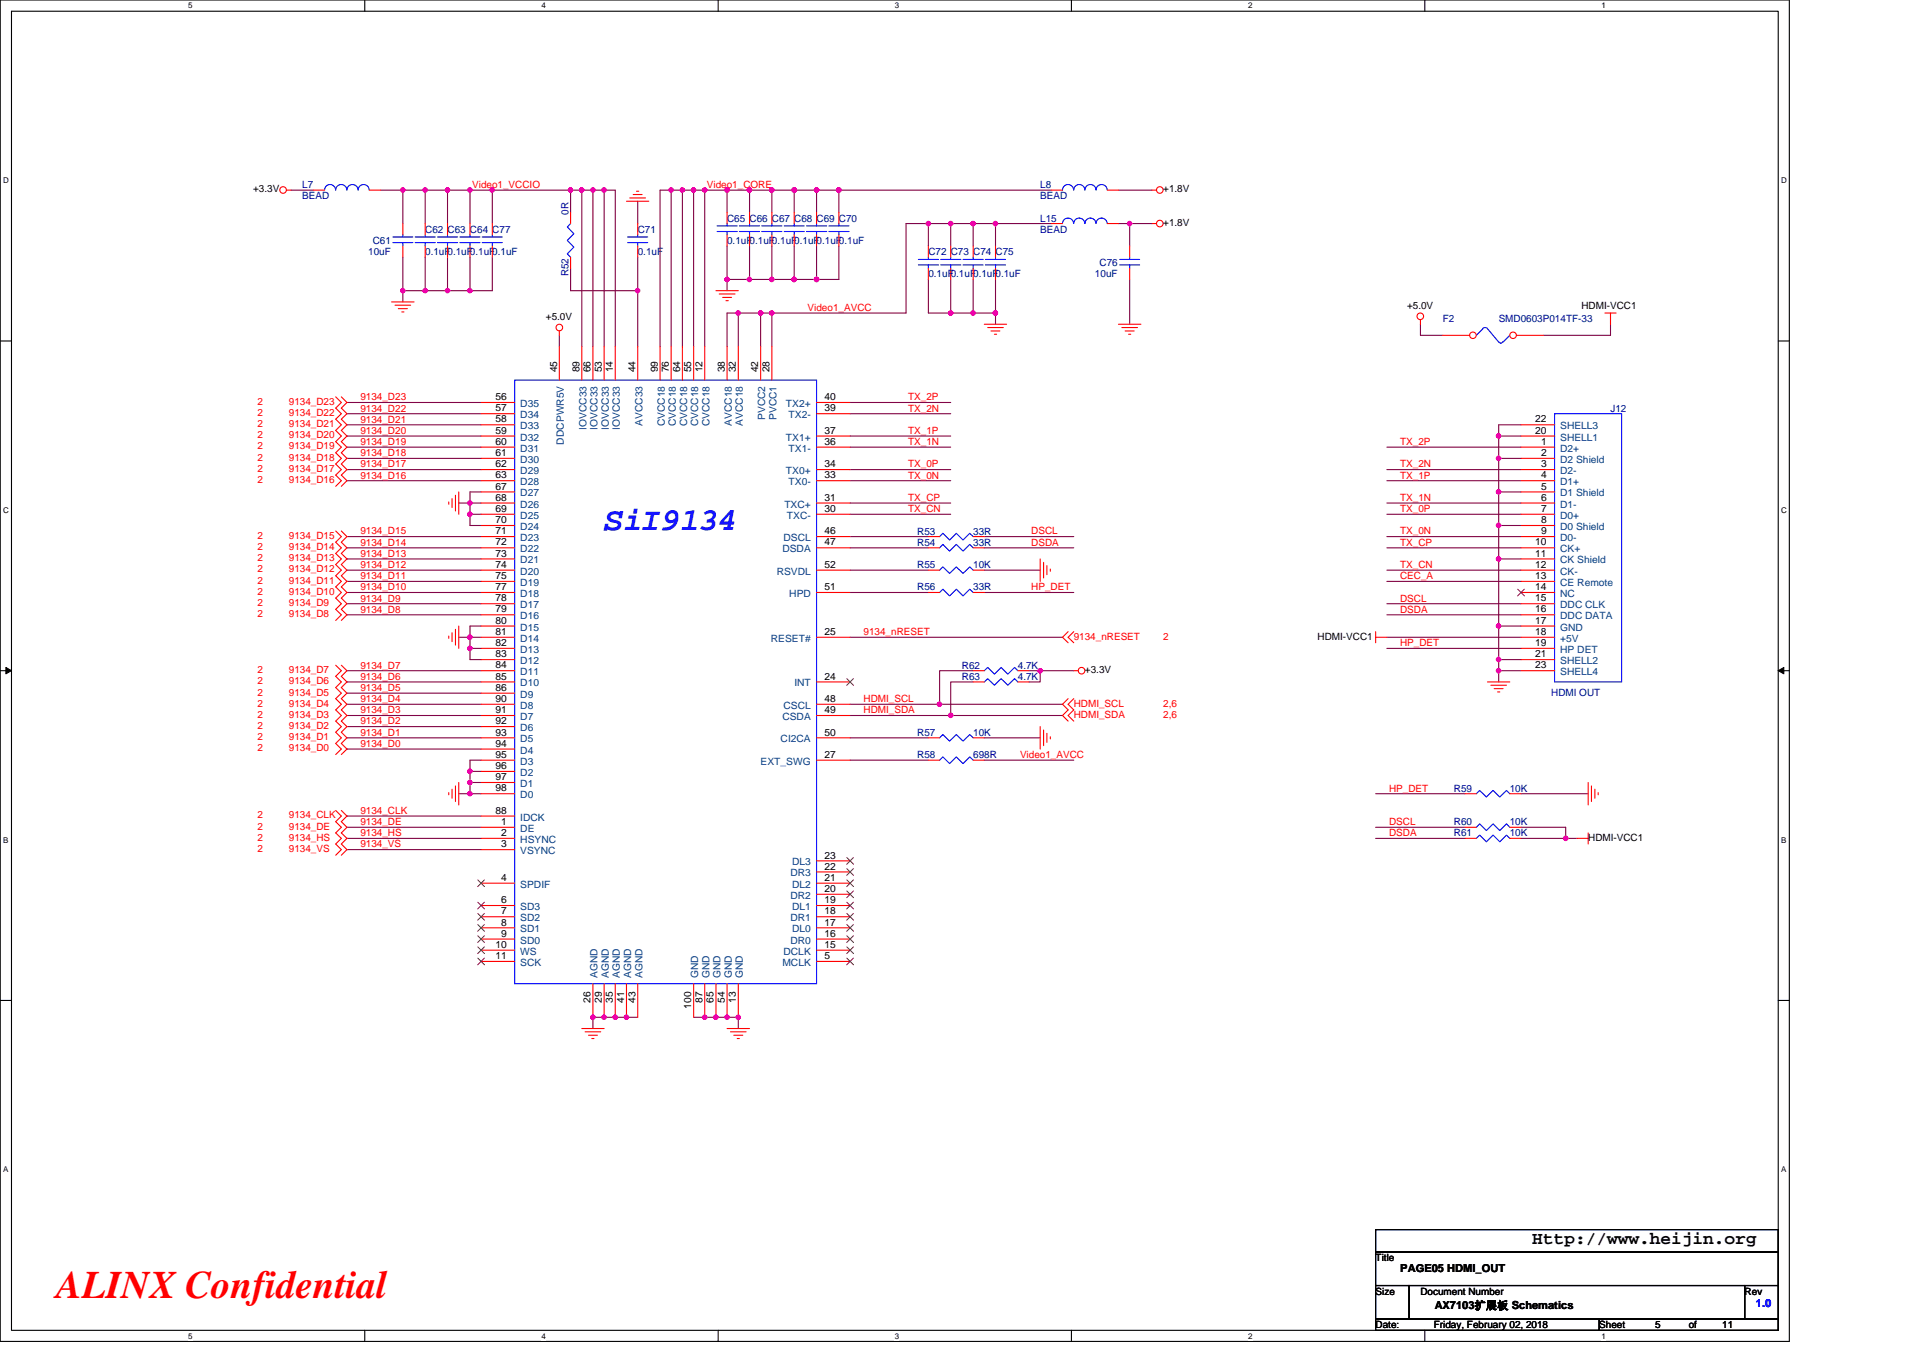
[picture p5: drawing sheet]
<svg xmlns="http://www.w3.org/2000/svg" width="297mm" height="210mm" viewBox="0 0 297 210" stroke-linecap="round" stroke-linejoin="round" font-family="sans-serif">
<path d="M0 0h276.4v207.3h-276.4zM1.8 1.7h272.9v203.8h-272.9z" fill="none" stroke="#000" stroke-width=".17"/>
<g fill="#fff">
<path d="M29.1 .2h.6v1.4h-.6z"/>
<path d="M29.1 205.7h.6v1.4h-.6z"/>
</g>
<path d="M56.3 0v1.7M56.3 205.5v1.8" fill="none" stroke="#000" stroke-width=".17"/>
<g fill="#fff">
<path d="M83.6 .2h.7v1.4h-.7z"/>
<path d="M83.6 205.7h.7v1.4h-.7z"/>
</g>
<path d="M110.9 0v1.7M110.9 205.5v1.8" fill="none" stroke="#000" stroke-width=".17"/>
<g fill="#fff">
<path d="M138.2 .2h.7v1.4h-.7z"/>
<path d="M138.2 205.7h.7v1.4h-.7z"/>
</g>
<path d="M165.5 0v1.7M165.5 205.5v1.8" fill="none" stroke="#000" stroke-width=".17"/>
<g fill="#fff">
<path d="M192.8 .2h.6v1.4h-.6z"/>
<path d="M192.8 205.7h.6v1.4h-.6z"/>
</g>
<path d="M220.1 0v1.7M220.1 205.5v1.8" fill="none" stroke="#000" stroke-width=".17"/>
<g fill="#fff">
<path d="M247.4 .2h.6v1.4h-.6z"/>
<path d="M247.4 205.7h.6v1.4h-.6z"/>
<path d="M.5 27.2h.8v1.4h-.8z"/>
<path d="M275.1 27.2h.9v1.4h-.9z"/>
<path d="M.5 78.1h.8v1.4h-.8z"/>
<path d="M275.1 78.1h.9v1.4h-.9z"/>
</g>
<path d="M0 52.7h1.8M274.7 52.7h1.7" fill="none" stroke="#000" stroke-width=".17"/>
<g fill="#fff">
<path d="M.5 129.1h.8v1.4h-.8z"/>
<path d="M275.1 129.1h.8v1.4h-.8z"/>
</g>
<path d="M0 103.6h1.8M274.7 103.6h1.7" fill="none" stroke="#000" stroke-width=".17"/>
<path d="M.9 103.1l.9 .5-.9 .5zM274.7 103.6l.8-.5v1z" fill="#000" stroke="#000" stroke-width=".15"/>
<g fill="#fff">
<path d="M.5 180h.8v1.4h-.8z"/>
<path d="M275.1 180h.8v1.4h-.8z"/>
</g>
<path d="M0 154.6h1.8M274.7 154.6h1.7M212.5 190h62.2v3.5h-62.2zM212.5 193.5h62.2v5.1h-62.2zM212.5 198.6h5.2v5.2h-5.2zM217.7 198.6h51.8v5.2h-51.8zM269.5 198.6h5.2v5.2h-5.2zM212.5 203.8h34.5v1.7h-34.5zM247 203.8h27.7v1.7h-27.7z" fill="none" stroke="#000" stroke-width=".17"/>
<g fill="none" stroke="#800040" stroke-width=".17">
<path d="M45 29.4h3.4M58.8 29.4h3.4M62.2 29.4v5.1M62.2 29.4h3.5M62.2 39.7v5.2M65.7 29.4h3.4M65.7 29.4v5.1M65.7 39.7v5.2M69.1 29.4v5.1M69.1 39.7v5.2M69.1 29.4h3.5M72.6 29.4h3.4"/>
<path d="M72.6 29.4v5.1M72.6 39.7v5.2M76 29.4h12.1M76 39.7v5.2h-3.4M76 29.4v5.1M88.1 29.4h1.8M88.1 29.4v3.4M89.9 29.4h1.7M89.9 29.4v24.2M91.6 29.4v24.2M91.6 29.4h1.7M93.3 29.4h1.7v24.2"/>
<path d="M93.3 29.4v24.2M98.5 31.1v3.4M98.5 39.7v5.2M103.7 29.4h-1.7v24.2M103.7 29.4v24.2M103.7 29.4h1.7M105.4 29.4h1.7M105.4 29.4v24.2M107.1 29.4v24.2M107.1 29.4h1.8M108.9 29.4h3.4M108.9 29.4v24.2"/>
<path d="M112.3 29.4h3.5M112.3 29.4v3.4M112.3 38v5.2M115.8 29.4h3.4M115.8 29.4v3.4M115.8 38v5.2M119.2 29.4h3.5M119.2 29.4v3.4M119.2 38v5.2M122.7 29.4h3.4M122.7 29.4v3.4M122.7 38v5.2"/>
<path d="M126.1 29.4h3.5M126.1 29.4v3.4M126.1 38v5.2M129.6 29.4v3.4M129.6 38v5.2h-3.5M129.6 29.4h32.8M143.4 34.5v3.5M143.4 34.5h3.5M143.4 34.5h-3.4v13.9h-20.8M146.9 34.5h3.4M146.9 34.5v3.5M150.3 34.5h3.5"/>
<path d="M150.3 34.5v3.5M153.8 34.5v3.5M153.8 34.5h8.6M172.8 34.5h1.7M172.8 29.4h5.1M174.5 34.5v3.5M174.5 34.5h3.4M62.2 44.9v1.8M62.2 44.9h3.5M65.7 44.9h3.4M69.1 44.9h3.5M86.4 51.8v1.8"/>
<path d="M88.1 41.5v3.4h10.4M98.5 44.9v8.7M112.3 43.2h3.5M112.3 43.2v1.7M114 48.4h3.5M114 48.4h-1.7v5.2M114 48.4v5.2M115.8 43.2h3.4M117.5 48.4v5.2M117.5 48.4h1.7M119.2 43.2h3.5M119.2 48.4v5.2"/>
<path d="M122.7 43.2h3.4M143.4 43.2v5.2h3.5M146.9 48.4h3.4M146.9 43.2v5.2M150.3 48.4h3.5M150.3 43.2v5.2M153.8 43.2v5.2M153.8 48.4v1.7M174.5 43.2v6.9M219.4 50.1v1.7h3.5M248.8 50.1v1.7h-10.4M53.6 65.6h20.7"/>
<path d="M53.6 67.4h20.7M53.6 72.6h20.7M53.6 74.3h20.7M53.6 70.8h20.7M53.6 69.1h20.7M53.6 62.2h20.7M53.6 63.9h20.7M70.9 77.7h1.7M72.6 79.5v1.7h1.7M72.6 77.7h1.7M72.6 79.5h1.7M72.6 77.7v1.8"/>
<path d="M74.3 76h-1.7v1.7M131.3 62.2h15.6M131.3 63.9h15.6M131.3 67.4h15.6M131.3 69.1h15.6M131.3 72.6h15.6M131.3 74.3h15.6M131.3 77.7h15.6M131.3 79.5h15.6M214.2 72.6h20.7M214.2 74.3h20.7M214.2 77.7h20.7"/>
<path d="M214.2 79.5h20.7M214.2 69.1h20.7M231.5 67.4v3.4M231.5 70.8v5.2M231.5 76v5.2M231.5 67.4h3.4M231.5 70.8h3.4M231.5 76h3.4M234.9 65.6h-3.4v1.8M53.6 86.4h20.7M53.6 88.1h20.7M53.6 93.3h20.7"/>
<path d="M53.6 95h20.7M53.6 91.5h20.7M53.6 89.8h20.7M53.6 82.9h20.7M53.6 84.6h20.7M70.9 98.5h1.7M72.6 98.5v1.7M72.6 98.5h1.7M74.3 96.7h-1.7v1.8M131.3 84.6h12.1M131.3 82.9h12.1M131.3 91.5h12.1"/>
<path d="M131.3 88.1h12.1M131.3 98.5h32.8M152 88.1h8.7M152 82.9h13.9M152 84.6h13.9M152 91.5h13.9M214.2 82.9h20.7M214.2 84.6h20.7M214.2 88.1h20.7M214.2 89.8h20.7M214.2 93.3h20.7M214.2 95h20.7"/>
<path d="M214.2 98.5h20.7M231.5 81.2v5.2M231.5 96.7v5.2M231.5 81.2h3.4M231.5 86.4h3.4M231.5 96.7h3.4M231.5 86.4v10.3M53.6 107.1h20.7M53.6 108.8h20.7M53.6 114h20.7M53.6 115.7h20.7M53.6 112.3h20.7"/>
<path d="M53.6 103.6h20.7M53.6 105.4h20.7M53.6 110.6h20.7M72.6 100.2v1.7h1.7M72.6 119.2v1.7M72.6 100.2h1.7M72.6 119.2h1.7M74.3 117.5h-1.7v1.7M131.3 117.5h12.1M131.3 108.8h13.8M131.3 114h12.1M145.1 108.8h19"/>
<path d="M146.9 110.6h17.2M150.3 103.6h-5.2v5.2M150.3 105.4h-3.4v5.2h-15.6M152 114h8.7M152 117.5h13.9M159 103.6h1.7M160.7 103.6h5.2M160.7 103.6v1.8h-1.7M214.2 100.2h20.7M231.5 103.6v1.8M231.5 101.9v1.7M231.5 103.6h3.4"/>
<path d="M231.5 101.9h3.4M53.6 127.8h20.7M53.6 126.1h20.7M53.6 129.5h20.7M53.6 131.3h20.7M70.9 122.6h1.7M72.6 120.9v1.7M72.6 120.9h1.7M72.6 122.6h1.7M212.5 122.6h13.8M212.5 127.8h13.8M212.5 129.5h13.8"/>
<path d="M234.9 122.6h10.4M234.9 127.8h6.9v1.7M234.9 129.5h6.9M241.8 129.5h1.8M98.5 157.2h-6.9v1.7M107.1 157.2h6.9v1.7"/>
</g>
<g fill="#f0f" stroke="#f0f" stroke-width=".17">
<circle cx="153.8" cy="48.4" r=".34"/>
<circle cx="150.3" cy="48.4" r=".34"/>
<circle cx="72.6" cy="100.2" r=".34"/>
<circle cx="72.6" cy="44.9" r=".33"/>
<circle cx="76" cy="29.4" r=".34"/>
<circle cx="72.6" cy="29.4" r=".34"/>
<circle cx="114" cy="48.4" r=".34"/>
<circle cx="72.6" cy="79.4" r=".33"/>
<circle cx="91.6" cy="157.2" r=".33"/>
<circle cx="72.6" cy="119.2" r=".34"/>
<circle cx="119.2" cy="48.4" r=".34"/>
<circle cx="96.8" cy="157.2" r=".33"/>
<circle cx="72.6" cy="122.6" r=".33"/>
<circle cx="72.6" cy="120.9" r=".34"/>
<circle cx="72.6" cy="77.7" r=".34"/>
<circle cx="146.9" cy="110.5" r=".34"/>
<circle cx="115.8" cy="29.4" r=".34"/>
<circle cx="112.3" cy="29.4" r=".34"/>
<circle cx="91.6" cy="29.4" r=".34"/>
<circle cx="93.3" cy="157.2" r=".33"/>
<circle cx="117.5" cy="48.4" r=".34"/>
<circle cx="115.8" cy="43.2" r=".34"/>
<circle cx="112.3" cy="43.2" r=".34"/>
<circle cx="108.9" cy="29.4" r=".34"/>
<circle cx="62.2" cy="29.4" r=".34"/>
<circle cx="65.7" cy="29.4" r=".34"/>
<circle cx="62.2" cy="44.9" r=".33"/>
<circle cx="95" cy="157.2" r=".33"/>
<circle cx="231.5" cy="103.6" r=".34"/>
<circle cx="231.5" cy="67.3" r=".34"/>
<circle cx="231.5" cy="70.8" r=".33"/>
<circle cx="231.5" cy="76" r=".34"/>
<circle cx="231.5" cy="81.2" r=".34"/>
<circle cx="231.5" cy="96.7" r=".33"/>
<circle cx="231.5" cy="101.9" r=".34"/>
<circle cx="231.5" cy="86.4" r=".34"/>
<circle cx="241.8" cy="129.5" r=".34"/>
<circle cx="65.7" cy="44.9" r=".33"/>
<circle cx="69.1" cy="29.4" r=".34"/>
<circle cx="69.1" cy="44.9" r=".33"/>
<circle cx="93.3" cy="29.4" r=".34"/>
<circle cx="89.8" cy="29.4" r=".34"/>
<circle cx="105.4" cy="29.4" r=".34"/>
<circle cx="107.1" cy="29.4" r=".34"/>
<circle cx="129.6" cy="29.4" r=".34"/>
<circle cx="126.1" cy="29.4" r=".34"/>
<circle cx="122.7" cy="29.4" r=".34"/>
<circle cx="119.2" cy="29.4" r=".34"/>
<circle cx="126.1" cy="43.2" r=".34"/>
<circle cx="122.7" cy="43.2" r=".34"/>
<circle cx="119.2" cy="43.2" r=".34"/>
<circle cx="146.9" cy="34.5" r=".34"/>
<circle cx="150.3" cy="34.5" r=".34"/>
<circle cx="114" cy="157.2" r=".33"/>
<circle cx="146.9" cy="48.4" r=".34"/>
<circle cx="112.3" cy="157.2" r=".33"/>
<circle cx="88.1" cy="29.4" r=".34"/>
<circle cx="153.8" cy="34.5" r=".34"/>
<circle cx="110.6" cy="157.2" r=".33"/>
<circle cx="108.9" cy="157.2" r=".33"/>
<circle cx="72.6" cy="98.4" r=".34"/>
<circle cx="98.5" cy="44.9" r=".33"/>
<circle cx="103.7" cy="29.4" r=".34"/>
<circle cx="174.5" cy="34.5" r=".34"/>
<circle cx="143.4" cy="34.5" r=".34"/>
<circle cx="160.7" cy="103.6" r=".34"/>
<circle cx="145.1" cy="108.8" r=".34"/>
</g>
<g fill="none" stroke="#f00" stroke-width=".17">
<path d="M44.3 29.4h.7M72.6 34.5v1.8M72.6 38v1.7M96.8 31.1h3.4M97.3 30.6h2.4M97.8 30.1h1.4M98.3 29.5h.4M146.9 38v1.7M162.4 34.5h1.7M171 34.5h1.8M177.9 29.4h.7M177.9 34.5h.7"/>
<path d="M60.5 46.7h3.5M61 47.2h2.4M61.5 47.7h1.4M62.1 48.2h.3M86.4 51.1v.7M110.6 44.9h3.4M111.1 45.4h2.4M111.6 46h1.4M112.1 46.5h.4M146.9 41.5v1.7M152 50.1h3.5M152.6 50.6h2.4"/>
<path d="M153.1 51.1h1.3M153.6 51.6h.3M172.8 50.1h3.4M173.3 50.6h2.4M173.8 51.1h1.4M174.3 51.6h.4M219.4 49.4v.7M247.9 48.4h1.7M248.8 48.4v1.7M51.9 61.3l.8 .9-.8 .9 .8 .8-.8 .9 .8 .8-.8 .9 .8 .9-.8 .8 .8 .9-.8 .9 .8 .8-.8 .9 .8 .9-.8 .8 .8 .9-.8 .8M52.7 61.3l.9 .9-.9 .9 .9 .8-.9 .9 .9 .8-.9 .9 .9 .9-.9 .8 .9 .9-.9 .9 .9 .8-.9 .9 .9 .9-.9 .8 .9 .9-.9 .8M69.3 77.6v.3"/>
<path d="M69.8 77v1.4M70.4 76.5v2.5M70.9 76v3.5M51.9 82l.8 .9-.8 .9 .8 .8-.8 .9 .8 .9-.8 .8 .8 .9-.8 .9 .8 .8-.8 .9 .8 .8-.8 .9 .8 .9-.8 .8 .8 .9-.8 .9M52.7 82l.9 .9-.9 .9 .9 .8-.9 .9 .9 .9-.9 .8 .9 .9-.9 .9 .9 .8-.9 .9 .9 .8-.9 .9 .9 .9-.9 .8 .9 .9-.9 .9M69.3 98.3v.3M69.8 97.8v1.3M70.4 97.2v2.5M70.9 96.7v3.5M160.7 86.4v3.4M161.2 86.9v2.4M161.7 87.4v1.4"/>
<path d="M162.2 87.9v.4M165 97.6l-.9 .9 .9 .8M165.9 97.6l-.9 .9 .9 .8M212.5 98.5h1.7M212.5 97.6v1.7M51.9 102.8l.8 .8-.8 .9 .8 .9-.8 .8 .8 .9-.8 .9 .8 .8-.8 .9 .8 .9-.8 .8 .8 .9-.8 .8 .8 .9-.8 .9 .8 .8-.8 .9M52.7 102.8l.9 .8-.9 .9 .9 .9-.9 .8 .9 .9-.9 .9 .9 .8-.9 .9 .9 .9-.9 .8 .9 .9-.9 .8 .9 .9-.9 .9 .9 .8-.9 .9M160.7 112.3v3.4M161.2 112.8v2.4M161.7 113.3v1.4M162.2 113.8v.4M165 107.9l-.9 .9 .9 .9-.9 .9 .9 .8"/>
<path d="M165.9 107.9l-.9 .9 .9 .9-.9 .9 .9 .8M165.9 103.6h.7M229.8 105.4h3.4M230.3 105.9h2.4M230.8 106.4h1.4M231.3 106.9h.4M51.9 125.2l.8 .9-.8 .9 .8 .8-.8 .9 .8 .8-.8 .9 .8 .9-.8 .8M52.7 125.2l.9 .9-.9 .9 .9 .8-.9 .9 .9 .8-.9 .9 .9 .9-.9 .8M69.3 122.5v.3M69.8 121.9v1.4M70.4 121.4v2.4M70.9 120.9v3.5"/>
<path d="M243.6 129.5h1.7M245.3 120.9v3.5M245.3 128.7v1.7M245.8 121.4v2.4M246.4 121.9v1.4M246.9 122.5v.3M89.9 158.9h3.4M90.4 159.4h2.4M90.9 160h1.4M112.3 158.9h3.5M112.8 159.4h2.4M113.3 160h1.4"/>
<path d="M91.4 160.5h.4M113.9 160.5h.3"/>
<circle cx="43.7" cy="29.4" r=".51"/>
<circle cx="179.1" cy="34.5" r=".51"/>
<circle cx="179.1" cy="29.4" r=".51"/>
<circle cx="86.4" cy="50.6" r=".51"/>
<circle cx="219.4" cy="48.9" r=".51"/>
<circle cx="167.1" cy="103.6" r=".51"/>
</g>
<g fill="none" stroke="#00f" stroke-width=".17">
<path d="M71 37.5h3.1M71 36.6h3.1M72.6 36.3v.3M72.6 37.5v.5M146.9 39.7v.4M165.8 34.5a.86 .86 0 0 0-.8-.8 .86 .86 0 0 0-.9 .8M167.6 34.5a.86 .86 0 0 0-.9-.8 .86 .86 0 0 0-.8 .8M171 34.5a.87 .87 0 0 0-.8-.8 .87 .87 0 0 0-.9 .8 .85 .85 0 0 0-.9-.8 .85 .85 0 0 0-.8 .8M145.3 40.9h3.1M145.3 40.1h3.1M146.9 40.9v.6M229 50.7a.54 .54 0 0 1 .8 .1"/>
<path d="M229.1 50.8l-1.1 1M229.8 50.8l1.7 2.1M231.5 52.8l.3 .2 .3-.2M233.2 51.8l-1 1.1"/>
</g>
<circle cx="227.5" cy="51.8" r=".51" fill="#fff" stroke="#f00" stroke-width=".17"/>
<path d="M222.9 51.8h4.1" fill="none" stroke="#f00" stroke-width=".17"/>
<circle cx="233.7" cy="51.8" r=".51" fill="#fff" stroke="#f00" stroke-width=".17"/>
<g fill="none" stroke="#f00" stroke-width=".17">
<path d="M48.4 29.4h1.7M57 29.4h1.8M62.2 34.5v1.8M62.2 38v1.7M65.7 34.5v1.8M65.7 38v1.7M69.1 34.5v1.8M69.1 38v1.7M76 34.5v1.8M76 38v1.7M88.1 39.7v1.8M88.1 32.8v1.7"/>
<path d="M98.5 34.5v1.8M98.5 38v1.7M112.3 32.8v1.7M112.3 36.3v1.7M115.8 32.8v1.7M115.8 36.3v1.7M119.2 32.8v1.7M119.2 36.3v1.7M122.7 32.8v1.7M122.7 36.3v1.7M126.1 32.8v1.7M126.1 36.3v1.7"/>
<path d="M129.6 32.8v1.7M129.6 36.3v1.7M143.4 38v1.7M150.3 38v1.7M153.8 38v1.7M162.4 29.4h1.7M171 29.4h1.8M174.5 38v1.7M86.4 53.6v5.1M89.9 53.6v5.1M91.6 53.6v5.1M93.3 53.6v5.1"/>
<path d="M95 53.6v5.1M98.5 53.6v5.1M102 53.6v5.1M103.7 53.6v5.1M105.4 53.6v5.1M107.1 53.6v5.1M108.9 53.6v5.1M112.3 53.6v5.1M114 53.6v5.1M117.5 53.6v5.1M119.2 53.6v5.1M143.4 41.5v1.7"/>
<path d="M150.3 41.5v1.7M153.8 41.5v1.7M174.5 41.5v1.7M234.2 51.8h4.2M74.3 62.2h5.2M74.3 63.9h5.2M74.3 65.6h5.2M74.3 67.4h5.2M74.3 69.1h5.2M74.3 70.8h5.2M74.3 72.6h5.2M74.3 74.3h5.2"/>
<path d="M74.3 76h5.2M74.3 77.7h5.2M74.3 79.5h5.2M126.1 62.2h5.2M126.1 63.9h5.2M126.1 67.4h5.2M126.1 69.1h5.2M126.1 72.6h5.2M126.1 74.3h5.2M126.1 77.7h5.2M126.1 79.5h5.2M234.9 67.4h5.2"/>
<path d="M234.9 69.1h5.2M234.9 70.8h5.2M234.9 72.6h5.2M234.9 74.3h5.2M234.9 76h5.2M234.9 77.7h5.2M234.9 79.5h5.2M234.9 65.6h5.2M74.3 81.2h5.2M74.3 82.9h5.2M74.3 84.6h5.2M74.3 86.4h5.2"/>
<path d="M74.3 88.1h5.2M74.3 89.8h5.2M74.3 91.5h5.2M74.3 93.3h5.2M74.3 95h5.2M74.3 96.7h5.2M74.3 98.5h5.2M126.1 98.5h5.2M126.1 84.6h5.2M126.1 82.9h5.2M126.1 91.5h5.2M126.1 88.1h5.2"/>
<path d="M143.4 91.5h1.7M143.4 88.1h1.7M143.4 84.6h1.7M143.4 82.9h1.7M150.3 91.5h1.7M150.3 88.1h1.7M150.3 84.6h1.7M150.3 82.9h1.7M234.9 81.2h5.2M234.9 82.9h5.2M234.9 84.6h5.2M234.9 86.4h5.2"/>
<path d="M234.9 88.1h5.2M234.9 89.8h5.2M234.9 91.5h5.2M234.9 93.3h5.2M234.9 95h5.2M234.9 96.7h5.2M234.9 98.5h5.2M74.3 100.2h5.2M74.3 101.9h5.2M74.3 103.6h5.2M74.3 105.4h5.2M74.3 107.1h5.2"/>
<path d="M74.3 108.8h5.2M74.3 110.6h5.2M74.3 112.3h5.2M74.3 114h5.2M74.3 115.7h5.2M74.3 117.5h5.2M74.3 119.2h5.2M126.1 105.4h5.2M126.1 114h5.2M126.1 110.6h5.2M126.1 108.8h5.2M126.1 117.5h5.2"/>
<path d="M143.4 117.5h1.7M143.4 114h1.7M150.3 103.6h1.7M150.3 105.4h1.7M150.3 117.5h1.7M150.3 114h1.7M157.2 103.6h1.8M157.2 105.4h1.8M234.9 101.9h5.2M234.9 100.2h5.2M234.9 103.6h5.2M74.3 139.9h5.2"/>
<path d="M74.3 136.5h5.2M74.3 131.3h5.2M74.3 129.5h5.2M74.3 127.8h5.2M74.3 126.1h5.2M74.3 120.9h5.2M74.3 122.6h5.2M126.1 133h5.2M126.1 134.7h5.2M126.1 136.5h5.2M126.1 138.2h5.2M126.1 139.9h5.2"/>
<path d="M226.3 127.8h1.7M226.3 129.5h1.7M226.3 122.6h1.7M233.2 127.8h1.7M233.2 129.5h1.7M233.2 122.6h1.7M74.3 148.5h5.2M74.3 146.8h5.2M74.3 145.1h5.2M74.3 143.4h5.2M74.3 141.6h5.2M91.6 152v5.2"/>
<path d="M93.3 152v5.2M95 152v5.2M96.8 152v5.2M98.5 152v5.2M107.1 152v5.2M108.9 152v5.2M110.6 152v5.2M112.3 152v5.2M114 152v5.2M126.1 141.6h5.2M126.1 143.4h5.2M126.1 145.1h5.2"/>
<path d="M126.1 146.8h5.2M126.1 148.5h5.2"/>
</g>
<g fill="none" stroke="#00f" stroke-width=".17">
<path d="M50.1 29.4a.85 .85 0 0 1 .9-.9 .85 .85 0 0 1 .8 .9M51.9 29.4a.86 .86 0 0 1 .8-.9 .86 .86 0 0 1 .9 .9M53.6 29.4a.86 .86 0 0 1 .8-.9 .86 .86 0 0 1 .9 .9M55.3 29.4a.85 .85 0 0 1 .9-.9 .85 .85 0 0 1 .8 .9M60.7 37.5h3.1M60.7 36.6h3.1M62.2 36.3v.3M62.2 37.5v.5M64.1 37.5h3.1M64.1 36.6h3.1M65.7 36.3v.3M65.7 37.5v.5"/>
<path d="M67.6 37.5h3.1M67.6 36.6h3.1M69.1 36.3v.3M69.1 37.5v.5M74.5 37.5h3.1M74.5 36.6h3.1M76 36.3v.3M76 37.5v.5M88.1 34.5l-.5 .6 1 1-1 1 1 1.1-1 1 .5 .5M96.9 37.5h3.2M96.9 36.6h3.2M98.5 36.3v.3"/>
<path d="M98.5 37.5v.5M110.8 35.8h3.1M110.8 34.9h3.1M112.3 34.5v.4M112.3 35.8v.5M114.2 35.8h3.1M114.2 34.9h3.1M115.8 34.5v.4M115.8 35.8v.5M117.7 35.8h3.1M117.7 34.9h3.1M119.2 34.5v.4"/>
<path d="M119.2 35.8v.5M121.1 35.8h3.1M121.1 34.9h3.1M122.7 34.5v.4M122.7 35.8v.5M124.6 35.8h3.1M124.6 34.9h3.1M126.1 34.5v.4M126.1 35.8v.5M128 35.8h3.1M128 34.9h3.1M129.6 34.5v.4"/>
<path d="M129.6 35.8v.5M143.4 39.7v.4M150.3 39.7v.4M153.8 39.7v.4M164.1 29.4a.86 .86 0 0 1 .9-.9 .86 .86 0 0 1 .8 .9M165.9 29.4a.86 .86 0 0 1 .8-.9 .86 .86 0 0 1 .9 .9M167.6 29.4a.85 .85 0 0 1 .8-.9 .85 .85 0 0 1 .9 .9 .87 .87 0 0 1 .9-.9 .87 .87 0 0 1 .8 .9M174.5 39.7v.4M79.5 58.7h46.6v93.3h-46.6zM141.9 40.9h3.1M141.9 40.1h3.1M143.4 40.9v.6"/>
<path d="M148.8 40.9h3.1M148.8 40.1h3.1M150.3 40.9v.6M152.2 40.9h3.1M152.2 40.1h3.1M153.8 40.9v.6M172.9 40.9h3.1M172.9 40.1h3.1M174.5 40.9v.6M240.1 63.9h10.4v41.5h-10.4zM145.1 91.5l.5-.5 1.1 1.1 1-1.1 1.1 1.1 1-1.1 .5 .5M145.1 88.1l.5-.5 1.1 1 1-1 1.1 1 1-1 .5 .5"/>
<path d="M145.1 84.6l.5-.5 1.1 1.1 1-1.1 1.1 1.1 1-1.1 .5 .5M145.1 82.9l.5-.5 1.1 1 1-1 1.1 1 1-1 .5 .5M145.1 117.5l.5-.6 1.1 1.1 1-1.1 1.1 1.1 1-1.1 .5 .6M145.1 114l.5-.5 1.1 1 1-1 1.1 1 1-1 .5 .5M152 103.6l.6-.5 1 1.1 1-1.1 1.1 1.1 1-1.1 .5 .5M152 105.4l.6-.5 1 1 1-1 1.1 1 1-1 .5 .5M228 127.8l.6-.5 1 1 1-1 1.1 1 1-1 .5 .5M228 129.5l.6-.5 1 1.1 1-1.1 1.1 1.1 1-1.1 .5 .5M228 122.6l.6-.5 1 1 1-1 1.1 1 1-1 .5 .5"/>
</g>
<g fill="none" stroke="#804000" stroke-width=".15">
<path d="M234.4 91l1.1 1.1M235.5 91l-1.1 1.1M130.8 104.9l1 1M131.8 104.9l-1 1M73.8 139.4l1 1M73.8 136l1 1M74.8 139.4l-1 1M74.8 136l-1 1M130.8 132.5l1 1M130.8 134.2l1 1.1M130.8 136l1 1M130.8 137.7l1 1"/>
<path d="M130.8 139.4l1 1M131.8 132.5l-1 1M131.8 134.2l-1 1.1M131.8 136l-1 1M131.8 137.7l-1 1M131.8 139.4l-1 1M73.8 148l1 1.1M73.8 146.3l1 1M73.8 144.6l1 1M73.8 142.9l1 1M73.8 141.1l1 1.1M74.8 148l-1 1.1"/>
<path d="M74.8 146.3l-1 1M74.8 144.6l-1 1M74.8 142.9l-1 1M74.8 141.1l-1 1.1M130.8 141.1l1 1.1M130.8 142.9l1 1M130.8 144.6l1 1M130.8 146.3l1 1M130.8 148l1 1.1M131.8 141.1l-1 1.1M131.8 142.9l-1 1M131.8 144.6l-1 1"/>
<path d="M131.8 146.3l-1 1M131.8 148l-1 1.1"/>
</g>
<g fill="#f0f" stroke="#f0f" stroke-width=".17">
<circle cx="153.8" cy="48.4" r=".34"/>
<circle cx="150.3" cy="48.4" r=".34"/>
<circle cx="72.6" cy="100.2" r=".34"/>
<circle cx="72.6" cy="44.9" r=".33"/>
<circle cx="76" cy="29.4" r=".34"/>
<circle cx="72.6" cy="29.4" r=".34"/>
<circle cx="114" cy="48.4" r=".34"/>
<circle cx="72.6" cy="79.4" r=".33"/>
<circle cx="91.6" cy="157.2" r=".33"/>
<circle cx="72.6" cy="119.2" r=".34"/>
<circle cx="119.2" cy="48.4" r=".34"/>
<circle cx="96.8" cy="157.2" r=".33"/>
<circle cx="72.6" cy="122.6" r=".33"/>
<circle cx="72.6" cy="120.9" r=".34"/>
<circle cx="72.6" cy="77.7" r=".34"/>
<circle cx="146.9" cy="110.5" r=".34"/>
<circle cx="115.8" cy="29.4" r=".34"/>
<circle cx="112.3" cy="29.4" r=".34"/>
<circle cx="91.6" cy="29.4" r=".34"/>
<circle cx="93.3" cy="157.2" r=".33"/>
<circle cx="117.5" cy="48.4" r=".34"/>
<circle cx="115.8" cy="43.2" r=".34"/>
<circle cx="112.3" cy="43.2" r=".34"/>
<circle cx="108.9" cy="29.4" r=".34"/>
<circle cx="62.2" cy="29.4" r=".34"/>
<circle cx="65.7" cy="29.4" r=".34"/>
<circle cx="62.2" cy="44.9" r=".33"/>
<circle cx="95" cy="157.2" r=".33"/>
<circle cx="231.5" cy="103.6" r=".34"/>
<circle cx="231.5" cy="67.3" r=".34"/>
<circle cx="231.5" cy="70.8" r=".33"/>
<circle cx="231.5" cy="76" r=".34"/>
<circle cx="231.5" cy="81.2" r=".34"/>
<circle cx="231.5" cy="96.7" r=".33"/>
<circle cx="231.5" cy="101.9" r=".34"/>
<circle cx="231.5" cy="86.4" r=".34"/>
<circle cx="241.8" cy="129.5" r=".34"/>
<circle cx="65.7" cy="44.9" r=".33"/>
<circle cx="69.1" cy="29.4" r=".34"/>
<circle cx="69.1" cy="44.9" r=".33"/>
<circle cx="93.3" cy="29.4" r=".34"/>
<circle cx="89.8" cy="29.4" r=".34"/>
<circle cx="105.4" cy="29.4" r=".34"/>
<circle cx="107.1" cy="29.4" r=".34"/>
<circle cx="129.6" cy="29.4" r=".34"/>
<circle cx="126.1" cy="29.4" r=".34"/>
<circle cx="122.7" cy="29.4" r=".34"/>
<circle cx="119.2" cy="29.4" r=".34"/>
<circle cx="126.1" cy="43.2" r=".34"/>
<circle cx="122.7" cy="43.2" r=".34"/>
<circle cx="119.2" cy="43.2" r=".34"/>
<circle cx="146.9" cy="34.5" r=".34"/>
<circle cx="150.3" cy="34.5" r=".34"/>
<circle cx="114" cy="157.2" r=".33"/>
<circle cx="146.9" cy="48.4" r=".34"/>
<circle cx="112.3" cy="157.2" r=".33"/>
<circle cx="88.1" cy="29.4" r=".34"/>
<circle cx="153.8" cy="34.5" r=".34"/>
<circle cx="110.6" cy="157.2" r=".33"/>
<circle cx="108.9" cy="157.2" r=".33"/>
<circle cx="72.6" cy="98.4" r=".34"/>
<circle cx="98.5" cy="44.9" r=".33"/>
<circle cx="103.7" cy="29.4" r=".34"/>
<circle cx="174.5" cy="34.5" r=".34"/>
<circle cx="143.4" cy="34.5" r=".34"/>
<circle cx="160.7" cy="103.6" r=".34"/>
<circle cx="145.1" cy="108.8" r=".34"/>
</g>
<text font-size="6" fill="#f00" x="8.7" y="200.6">ALINX Confidential</text>
<text font-size="5" fill="#00f" x="93.3" y="81.9">SiI9134</text>
<text font-size="2.8" x="236.7" y="192.3">Http://www.heijin.org</text>
<g font-size="1.7">
<text x="216.3" y="196.6">PAGE05 HDMI_OUT</text>
<text x="221.7" y="202.3">AX7103扩展板 Schematics</text>
</g>
<text font-size="1.7" fill="#00f" x="271.2" y="202">1.0</text>
<g font-size="1.5">
<text x="39.1" y="29.7">+3.3V</text>
<text x="179.7" y="29.7">+1.8V</text>
<text x="179.7" y="34.9">+1.8V</text>
<text x="217.3" y="47.7">+5.0V</text>
<text x="244.3" y="47.7">HDMI-VCC1</text>
<text x="84.3" y="49.4">+5.0V</text>
<text x="86" y="57.5" transform="rotate(-90 86 57.5)">45</text>
<text x="89.5" y="57.5" transform="rotate(-90 89.5 57.5)">89</text>
<text x="91.2" y="57.5" transform="rotate(-90 91.2 57.5)">66</text>
<text x="93" y="57.5" transform="rotate(-90 93 57.5)">53</text>
<text x="94.7" y="57.5" transform="rotate(-90 94.7 57.5)">14</text>
<text x="98.1" y="57.5" transform="rotate(-90 98.1 57.5)">44</text>
<text x="101.6" y="57.5" transform="rotate(-90 101.6 57.5)">99</text>
<text x="103.3" y="57.5" transform="rotate(-90 103.3 57.5)">76</text>
<text x="105" y="57.5" transform="rotate(-90 105 57.5)">64</text>
<text x="106.8" y="57.5" transform="rotate(-90 106.8 57.5)">55</text>
<text x="108.5" y="57.5" transform="rotate(-90 108.5 57.5)">12</text>
<text x="111.9" y="57.5" transform="rotate(-90 111.9 57.5)">38</text>
<text x="113.7" y="57.5" transform="rotate(-90 113.7 57.5)">32</text>
<text x="117.1" y="57.5" transform="rotate(-90 117.1 57.5)">42</text>
<text x="118.9" y="57.5" transform="rotate(-90 118.9 57.5)">28</text>
<text x="76.5" y="61.8">56</text>
<text x="76.5" y="63.6">57</text>
<text x="76.5" y="65.3">58</text>
<text x="127.3" y="61.8">40</text>
<text x="127.3" y="63.6">39</text>
<text x="237.1" y="65.3">22</text>
<text x="76.5" y="67">59</text>
<text x="76.5" y="68.7">60</text>
<text x="76.5" y="70.5">61</text>
<text x="127.3" y="67">37</text>
<text x="127.3" y="68.7">36</text>
<text x="237.1" y="67">20</text>
<text x="238" y="68.7">1</text>
<text x="238" y="70.5">2</text>
<text x="76.5" y="72.2">62</text>
<text x="76.5" y="73.9">63</text>
<text x="76.5" y="75.6">67</text>
<text x="76.5" y="77.4">68</text>
<text x="127.3" y="77.4">31</text>
<text x="127.3" y="72.2">34</text>
<text x="127.3" y="73.9">33</text>
<text x="238" y="72.2">3</text>
<text x="238" y="73.9">4</text>
<text x="238" y="75.6">5</text>
<text x="238" y="77.4">6</text>
<text x="76.5" y="79.1">69</text>
<text x="76.5" y="80.8">70</text>
<text x="76.5" y="82.6">71</text>
<text x="127.3" y="82.6">46</text>
<text x="127.3" y="79.1">30</text>
<text x="238" y="79.1">7</text>
<text x="238" y="80.8">8</text>
<text x="238" y="82.6">9</text>
<text x="76.5" y="84.3">72</text>
<text x="76.5" y="86">73</text>
<text x="76.5" y="87.7">74</text>
<text x="76.5" y="89.5">75</text>
<text x="127.3" y="87.7">52</text>
<text x="127.3" y="84.3">47</text>
<text x="237.1" y="84.3">10</text>
<text x="237.1" y="86">11</text>
<text x="237.1" y="87.7">12</text>
<text x="237.1" y="89.5">13</text>
<text x="76.5" y="91.2">77</text>
<text x="76.5" y="92.9">78</text>
<text x="76.5" y="94.6">79</text>
<text x="127.3" y="91.2">51</text>
<text x="237.1" y="91.2">14</text>
<text x="237.1" y="92.9">15</text>
<text x="237.1" y="94.6">16</text>
<text x="76.5" y="96.4">80</text>
<text x="76.5" y="98.1">81</text>
<text x="76.5" y="99.8">82</text>
<text x="76.5" y="101.6">83</text>
<text x="127.3" y="98.1">25</text>
<text x="203.5" y="98.8">HDMI-VCC1</text>
<text x="237.1" y="101.6">21</text>
<text x="237.1" y="96.4">17</text>
<text x="237.1" y="98.1">18</text>
<text x="237.1" y="99.8">19</text>
<text x="76.5" y="103.3">84</text>
<text x="76.5" y="105">85</text>
<text x="76.5" y="106.7">86</text>
<text x="127.3" y="105">24</text>
<text x="167.6" y="104">+3.3V</text>
<text x="237.1" y="103.3">23</text>
<text x="76.5" y="108.5">90</text>
<text x="76.5" y="110.2">91</text>
<text x="76.5" y="111.9">92</text>
<text x="76.5" y="113.6">93</text>
<text x="127.3" y="113.6">50</text>
<text x="127.3" y="110.2">49</text>
<text x="127.3" y="108.5">48</text>
<text x="76.5" y="115.4">94</text>
<text x="76.5" y="117.1">95</text>
<text x="76.5" y="118.8">96</text>
<text x="127.3" y="117.1">27</text>
<text x="76.5" y="125.7">88</text>
<text x="76.5" y="120.5">97</text>
<text x="76.5" y="122.3">98</text>
<text x="77.4" y="130.9">3</text>
<text x="77.4" y="129.2">2</text>
<text x="77.4" y="127.5">1</text>
<text x="245.3" y="129.9">HDMI-VCC1</text>
<text x="77.4" y="136.1">4</text>
<text x="127.3" y="134.4">22</text>
<text x="127.3" y="137.8">20</text>
<text x="127.3" y="132.7">23</text>
<text x="127.3" y="136.1">21</text>
<text x="77.4" y="143">8</text>
<text x="77.4" y="141.3">7</text>
<text x="77.4" y="139.6">6</text>
<text x="127.3" y="141.3">18</text>
<text x="127.3" y="139.6">19</text>
<text x="127.3" y="143">17</text>
<text x="76.5" y="148.2">11</text>
<text x="76.5" y="146.5">10</text>
<text x="77.4" y="144.7">9</text>
<text x="127.3" y="148.2">5</text>
<text x="127.3" y="146.5">15</text>
<text x="127.3" y="144.7">16</text>
<text x="91.2" y="155" transform="rotate(-90 91.2 155)">26</text>
<text x="93" y="155" transform="rotate(-90 93 155)">29</text>
<text x="94.7" y="155" transform="rotate(-90 94.7 155)">35</text>
<text x="96.4" y="155" transform="rotate(-90 96.4 155)">41</text>
<text x="98.1" y="155" transform="rotate(-90 98.1 155)">43</text>
<text x="106.8" y="155.9" transform="rotate(-90 106.8 155.9)">100</text>
<text x="108.5" y="155" transform="rotate(-90 108.5 155)">87</text>
<text x="110.2" y="155" transform="rotate(-90 110.2 155)">65</text>
<text x="111.9" y="155" transform="rotate(-90 111.9 155)">54</text>
<text x="113.7" y="155" transform="rotate(-90 113.7 155)">13</text>
<text x="212.5" y="194.9">Title</text>
<text x="212.5" y="200">Size</text>
<text x="219.4" y="200">Document Number</text>
<text x="269.5" y="200">Rev</text>
<text x="212.5" y="205.2">Date:</text>
<text x="221.5" y="205.2">Friday, February 02, 2018</text>
<text x="247" y="205.2">Sheet</text>
<text x="255.7" y="205.2">5</text>
<text x="260.9" y="205.2">of</text>
<text x="266" y="205.2">11</text>
</g>
<g font-size="1.5" fill="#000080">
<text x="46.7" y="29">L7</text>
<text x="160.7" y="29">L8</text>
<text x="46.7" y="30.8">BEAD</text>
<text x="65.7" y="35.9">C62 C63 C64 C77</text>
<text x="87.8" y="33.2" transform="rotate(-90 87.8 33.2)">0R</text>
<text x="98.5" y="35.9">C71</text>
<text x="112.3" y="34.2">C65 C66 C67 C68 C69 C70</text>
<text x="160.7" y="34.2">L15</text>
<text x="160.7" y="35.9">BEAD</text>
<text x="160.7" y="30.8">BEAD</text>
<text x="56.9" y="39.4">10uF</text>
<text x="57.6" y="37.7">C61</text>
<text x="65.7" y="39.4">0.1uF0.1uF0.1uF0.1uF</text>
<text x="98.5" y="39.4">0.1uF</text>
<text x="112.3" y="37.7">0.1uF0.1uF0.1uF0.1uF0.1uF0.1uF</text>
<text x="143.4" y="39.4">C72 C73 C74 C75</text>
<text x="169.8" y="41.1">C76</text>
<text x="87.8" y="42.7" transform="rotate(-90 87.8 42.7)">R52</text>
<text x="143.4" y="42.9">0.1uF0.1uF0.1uF0.1uF</text>
<text x="169.1" y="42.9">10uF</text>
<text x="222.9" y="49.8">F2</text>
<text x="231.5" y="49.8">SMD0603P014TF-33</text>
<text x="248.8" y="63.6">J12</text>
<text x="141.7" y="82.6">R53</text>
<text x="150.3" y="82.6">33R</text>
<text x="141.7" y="87.8">R55</text>
<text x="141.7" y="84.3">R54</text>
<text x="150.3" y="87.8">10K</text>
<text x="150.3" y="84.3">33R</text>
<text x="141.7" y="91.2">R56</text>
<text x="150.3" y="91.2">33R</text>
<text x="148.6" y="103.3">R62</text>
<text x="148.6" y="105">R63</text>
<text x="157.2" y="103.3">4.7K</text>
<text x="157.2" y="105">4.7K</text>
<text x="239.6" y="107.5">HDMI OUT</text>
<text x="141.7" y="113.7">R57</text>
<text x="150.3" y="113.7">10K</text>
<text x="141.7" y="117.1">R58</text>
<text x="150.3" y="117.1">698R</text>
<text x="224.6" y="122.3">R59</text>
<text x="233.2" y="122.3">10K</text>
<text x="224.6" y="127.5">R60</text>
<text x="224.6" y="129.2">R61</text>
<text x="233.2" y="127.5">10K</text>
<text x="233.2" y="129.2">10K</text>
</g>
<g font-size="1.5" fill="#f00">
<text x="72.9" y="29">Video1_VCCIO</text>
<text x="109.2" y="29">Video1_CORE</text>
<text x="124.8" y="48">Video1_AVCC</text>
<text x="39.8" y="62.5">2</text>
<text x="39.8" y="64.3">2</text>
<text x="39.8" y="66">2</text>
<text x="44.6" y="62.5">9134_D23</text>
<text x="44.6" y="64.3">9134_D22</text>
<text x="44.6" y="66">9134_D21</text>
<text x="55.7" y="65.3">9134_D21</text>
<text x="55.7" y="61.8">9134_D23</text>
<text x="55.7" y="63.6">9134_D22</text>
<text x="140.3" y="61.8">TX_2P</text>
<text x="140.3" y="63.6">TX_2N</text>
<text x="39.8" y="67.7">2</text>
<text x="39.8" y="69.4">2</text>
<text x="39.8" y="71.2">2</text>
<text x="44.6" y="67.7">9134_D20</text>
<text x="44.6" y="69.4">9134_D19</text>
<text x="44.6" y="71.2">9134_D18</text>
<text x="55.7" y="67">9134_D20</text>
<text x="55.7" y="70.5">9134_D18</text>
<text x="55.7" y="68.7">9134_D19</text>
<text x="140.3" y="67">TX_1P</text>
<text x="140.3" y="68.7">TX_1N</text>
<text x="216.3" y="68.7">TX_2P</text>
<text x="39.8" y="72.9">2</text>
<text x="39.8" y="74.6">2</text>
<text x="44.6" y="72.9">9134_D17</text>
<text x="44.6" y="74.6">9134_D16</text>
<text x="55.7" y="72.2">9134_D17</text>
<text x="55.7" y="73.9">9134_D16</text>
<text x="140.3" y="72.2">TX_0P</text>
<text x="140.3" y="73.9">TX_0N</text>
<text x="140.3" y="77.4">TX_CP</text>
<text x="216.3" y="72.2">TX_2N</text>
<text x="216.3" y="73.9">TX_1P</text>
<text x="216.3" y="77.4">TX_1N</text>
<text x="39.8" y="83.3">2</text>
<text x="44.6" y="83.3">9134_D15</text>
<text x="55.7" y="82.6">9134_D15</text>
<text x="140.3" y="79.1">TX_CN</text>
<text x="159.3" y="82.6">DSCL</text>
<text x="216.3" y="79.1">TX_0P</text>
<text x="216.3" y="82.6">TX_0N</text>
<text x="39.8" y="85">2</text>
<text x="39.8" y="86.7">2</text>
<text x="39.8" y="88.5">2</text>
<text x="44.6" y="85">9134_D14</text>
<text x="44.6" y="86.7">9134_D13</text>
<text x="44.6" y="88.5">9134_D12</text>
<text x="55.7" y="86">9134_D13</text>
<text x="55.7" y="87.8">9134_D12</text>
<text x="55.7" y="89.5">9134_D11</text>
<text x="55.7" y="84.3">9134_D14</text>
<text x="159.3" y="84.3">DSDA</text>
<text x="216.3" y="84.3">TX_CP</text>
<text x="216.3" y="87.8">TX_CN</text>
<text x="216.3" y="89.5">CEC_A</text>
<text x="39.8" y="90.2">2</text>
<text x="39.8" y="91.9">2</text>
<text x="39.8" y="93.6">2</text>
<text x="39.8" y="95.4">2</text>
<text x="44.6" y="90.2">9134_D11</text>
<text x="44.6" y="91.9">9134_D10</text>
<text x="44.6" y="93.6">9134_D9</text>
<text x="44.6" y="95.4">9134_D8</text>
<text x="55.7" y="92.9">9134_D9</text>
<text x="55.7" y="94.7">9134_D8</text>
<text x="55.7" y="91.2">9134_D10</text>
<text x="159.3" y="91.2">HP_DET</text>
<text x="216.3" y="92.9">DSCL</text>
<text x="216.3" y="94.7">DSDA</text>
<text x="133.4" y="98.1">9134_nRESET</text>
<text x="165.9" y="98.8">9134_nRESET</text>
<text x="179.7" y="98.8">2</text>
<text x="216.3" y="99.8">HP_DET</text>
<text x="39.8" y="104">2</text>
<text x="39.8" y="105.7">2</text>
<text x="39.8" y="107.5">2</text>
<text x="44.6" y="104">9134_D7</text>
<text x="44.6" y="105.7">9134_D6</text>
<text x="44.6" y="107.5">9134_D5</text>
<text x="55.7" y="106.8">9134_D5</text>
<text x="55.7" y="103.3">9134_D7</text>
<text x="55.7" y="105">9134_D6</text>
<text x="39.8" y="109.2">2</text>
<text x="39.8" y="110.9">2</text>
<text x="39.8" y="112.6">2</text>
<text x="44.6" y="109.2">9134_D4</text>
<text x="44.6" y="110.9">9134_D3</text>
<text x="44.6" y="112.6">9134_D2</text>
<text x="55.7" y="108.5">9134_D4</text>
<text x="55.7" y="113.7">9134_D1</text>
<text x="55.7" y="111.9">9134_D2</text>
<text x="55.7" y="110.2">9134_D3</text>
<text x="133.4" y="108.5">HDMI_SCL</text>
<text x="133.4" y="110.2">HDMI_SDA</text>
<text x="165.9" y="110.9">HDMI_SDA</text>
<text x="165.9" y="109.2">HDMI_SCL</text>
<text x="179.7" y="109.2">2,6</text>
<text x="179.7" y="110.9">2,6</text>
<text x="39.8" y="114.4">2</text>
<text x="39.8" y="116.1">2</text>
<text x="44.6" y="114.4">9134_D1</text>
<text x="44.6" y="116.1">9134_D0</text>
<text x="55.7" y="115.4">9134_D0</text>
<text x="157.6" y="117.1">Video1_AVCC</text>
<text x="55.7" y="125.8">9134_CLK</text>
<text x="214.6" y="122.3">HP_DET</text>
<text x="39.8" y="129.9">2</text>
<text x="39.8" y="131.6">2</text>
<text x="39.8" y="128.2">2</text>
<text x="39.8" y="126.4">2</text>
<text x="44.6" y="129.9">9134_HS</text>
<text x="44.6" y="131.6">9134_VS</text>
<text x="44.6" y="128.2">9134_DE</text>
<text x="44.6" y="126.4">9134_CLK</text>
<text x="55.7" y="127.5">9134_DE</text>
<text x="55.7" y="129.2">9134_HS</text>
<text x="55.7" y="130.9">9134_VS</text>
<text x="214.6" y="127.5">DSCL</text>
<text x="214.6" y="129.2">DSDA</text>
</g>
<g font-size="1.5" fill="#004080">
<text x="80.4" y="62.9">D35</text>
<text x="80.4" y="64.6">D34</text>
<text x="99.2" y="65.8" transform="rotate(-90 99.2 65.8)">AVCC33</text>
<text x="102.7" y="65.9" transform="rotate(-90 102.7 65.9)">CVCC18</text>
<text x="104.4" y="65.9" transform="rotate(-90 104.4 65.9)">CVCC18</text>
<text x="106.1" y="65.9" transform="rotate(-90 106.1 65.9)">CVCC18</text>
<text x="107.9" y="65.9" transform="rotate(-90 107.9 65.9)">CVCC18</text>
<text x="109.6" y="65.9" transform="rotate(-90 109.6 65.9)">CVCC18</text>
<text x="113" y="65.8" transform="rotate(-90 113 65.8)">AVCC18</text>
<text x="114.8" y="65.8" transform="rotate(-90 114.8 65.8)">AVCC18</text>
<text x="118.2" y="64.9" transform="rotate(-90 118.2 64.9)">PVCC2</text>
<text x="119.9" y="64.9" transform="rotate(-90 119.9 64.9)">PVCC1</text>
<text x="121.4" y="62.9">TX2+</text>
<text x="121.8" y="64.6">TX2-</text>
<text x="80.4" y="66.3">D33</text>
<text x="80.4" y="68.1">D32</text>
<text x="80.4" y="69.8">D31</text>
<text x="80.4" y="71.5">D30</text>
<text x="87.1" y="68.7" transform="rotate(-90 87.1 68.7)">DDCPWR5V</text>
<text x="90.6" y="66.4" transform="rotate(-90 90.6 66.4)">IOVCC33</text>
<text x="92.3" y="66.4" transform="rotate(-90 92.3 66.4)">IOVCC33</text>
<text x="94" y="66.4" transform="rotate(-90 94 66.4)">IOVCC33</text>
<text x="95.8" y="66.4" transform="rotate(-90 95.8 66.4)">IOVCC33</text>
<text x="121.4" y="68.1">TX1+</text>
<text x="121.8" y="69.8">TX1-</text>
<text x="241" y="68.1">SHELL1</text>
<text x="241" y="69.8">D2+</text>
<text x="241" y="71.5">D2 Shield</text>
<text x="241" y="66.3">SHELL3</text>
<text x="80.4" y="73.3">D29</text>
<text x="80.4" y="75">D28</text>
<text x="80.4" y="76.7">D27</text>
<text x="121.4" y="73.3">TX0+</text>
<text x="121.8" y="75">TX0-</text>
<text x="241" y="73.3">D2-</text>
<text x="241" y="75">D1+</text>
<text x="241" y="76.7">D1 Shield</text>
<text x="80.4" y="78.4">D26</text>
<text x="80.4" y="80.2">D25</text>
<text x="80.4" y="81.9">D24</text>
<text x="80.4" y="83.6">D23</text>
<text x="121" y="83.6">DSCL</text>
<text x="121.2" y="78.4">TXC+</text>
<text x="121.6" y="80.2">TXC-</text>
<text x="241" y="78.4">D1-</text>
<text x="241" y="80.2">D0+</text>
<text x="241" y="81.9">D0 Shield</text>
<text x="241" y="83.6">D0-</text>
<text x="80.4" y="85.3">D22</text>
<text x="80.4" y="87.1">D21</text>
<text x="80.4" y="88.8">D20</text>
<text x="120" y="88.8">RSVDL</text>
<text x="120.9" y="85.3">DSDA</text>
<text x="241" y="85.3">CK+</text>
<text x="241" y="87.1">CK Shield</text>
<text x="241" y="88.8">CK-</text>
<text x="80.4" y="90.5">D19</text>
<text x="80.4" y="92.2">D18</text>
<text x="80.4" y="94">D17</text>
<text x="80.4" y="95.7">D16</text>
<text x="121.9" y="92.2">HPD</text>
<text x="241" y="90.5">CE Remote</text>
<text x="241" y="92.2">NC</text>
<text x="241" y="94">DDC CLK</text>
<text x="241" y="95.7">DDC DATA</text>
<text x="80.4" y="97.4">D15</text>
<text x="80.4" y="99.2">D14</text>
<text x="80.4" y="100.9">D13</text>
<text x="119.1" y="99.2">RESET#</text>
<text x="241" y="97.4">GND</text>
<text x="241" y="99.2">+5V</text>
<text x="241" y="100.9">HP DET</text>
<text x="80.4" y="102.6">D12</text>
<text x="80.4" y="104.3">D11</text>
<text x="80.4" y="106.1">D10</text>
<text x="80.4" y="107.8">D9</text>
<text x="122.7" y="106.1">INT</text>
<text x="241" y="102.6">SHELL2</text>
<text x="241" y="104.3">SHELL4</text>
<text x="80.4" y="109.5">D8</text>
<text x="80.4" y="111.3">D7</text>
<text x="80.4" y="113">D6</text>
<text x="120.9" y="111.3">CSDA</text>
<text x="121" y="109.5">CSCL</text>
<text x="80.4" y="114.7">D5</text>
<text x="80.4" y="116.4">D4</text>
<text x="80.4" y="118.2">D3</text>
<text x="80.4" y="119.9">D2</text>
<text x="117.5" y="118.2">EXT_SWG</text>
<text x="120.6" y="114.7">CI2CA</text>
<text x="80.4" y="121.6">D1</text>
<text x="80.4" y="123.3">D0</text>
<text x="80.4" y="132">VSYNC</text>
<text x="80.4" y="130.2">HSYNC</text>
<text x="80.4" y="128.5">DE</text>
<text x="80.4" y="126.8">IDCK</text>
<text x="80.4" y="137.2">SPDIF</text>
<text x="122.1" y="135.4">DR3</text>
<text x="122.3" y="133.7">DL3</text>
<text x="122.3" y="137.2">DL2</text>
<text x="80.4" y="142.3">SD2</text>
<text x="80.4" y="140.6">SD3</text>
<text x="122.1" y="138.9">DR2</text>
<text x="122.1" y="142.3">DR1</text>
<text x="122.3" y="140.6">DL1</text>
<text x="80.4" y="149.2">SCK</text>
<text x="80.4" y="147.5">WS</text>
<text x="80.4" y="145.8">SD0</text>
<text x="80.4" y="144.1">SD1</text>
<text x="120.9" y="149.2">MCLK</text>
<text x="121" y="147.5">DCLK</text>
<text x="122.1" y="145.8">DR0</text>
<text x="122.3" y="144.1">DL0</text>
<text x="92.3" y="151.1" transform="rotate(-90 92.3 151.1)">AGND</text>
<text x="94" y="151.1" transform="rotate(-90 94 151.1)">AGND</text>
<text x="95.8" y="151.1" transform="rotate(-90 95.8 151.1)">AGND</text>
<text x="97.5" y="151.1" transform="rotate(-90 97.5 151.1)">AGND</text>
<text x="99.2" y="151.1" transform="rotate(-90 99.2 151.1)">AGND</text>
<text x="107.9" y="151.1" transform="rotate(-90 107.9 151.1)">GND</text>
<text x="109.6" y="151.1" transform="rotate(-90 109.6 151.1)">GND</text>
<text x="111.3" y="151.1" transform="rotate(-90 111.3 151.1)">GND</text>
<text x="113" y="151.1" transform="rotate(-90 113 151.1)">GND</text>
<text x="114.8" y="151.1" transform="rotate(-90 114.8 151.1)">GND</text>
</g>
<g font-size="1.2">
<text x="29.1" y="1.3">5</text>
<text x="83.6" y="1.3">4</text>
<text x="138.2" y="1.3">3</text>
<text x="192.8" y="1.3">2</text>
<text x="247.4" y="1.3">1</text>
<text x=".5" y="28.3">D</text>
<text x="275.1" y="28.3">D</text>
<text x=".5" y="79.2">C</text>
<text x="275.1" y="79.2">C</text>
<text x=".5" y="130.2">B</text>
<text x="275.1" y="130.2">B</text>
<text x=".5" y="181.1">A</text>
<text x="275.1" y="181.1">A</text>
<text x="29.1" y="206.8">5</text>
<text x="83.6" y="206.8">4</text>
<text x="138.2" y="206.8">3</text>
<text x="192.8" y="206.8">2</text>
<text x="247.4" y="206.8">1</text>
</g>
</svg>
